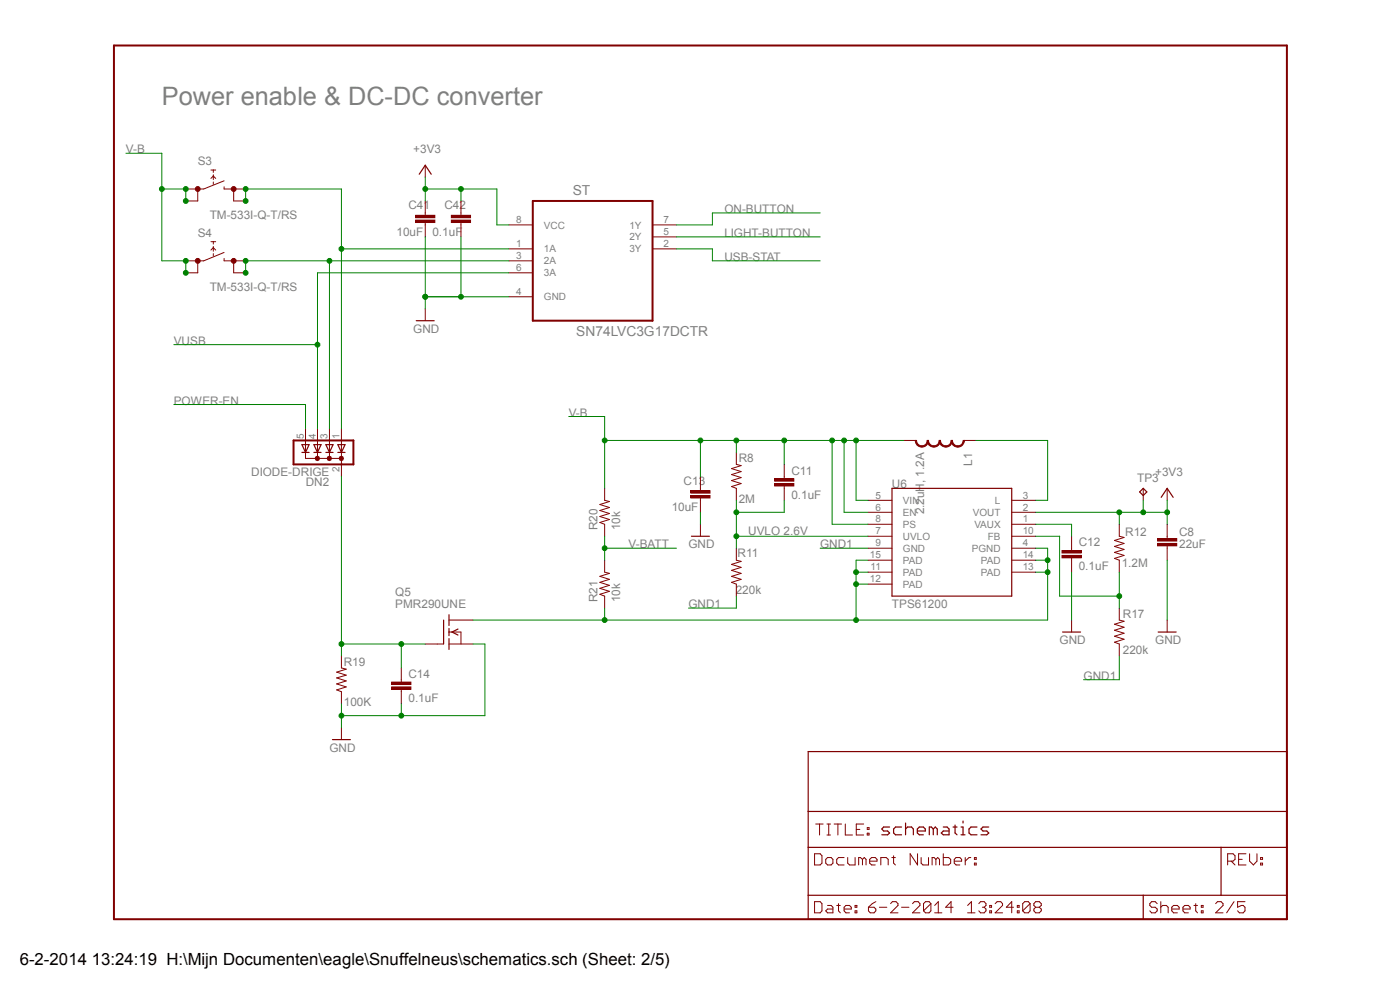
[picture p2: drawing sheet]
<svg xmlns="http://www.w3.org/2000/svg" width="297mm" height="210mm" viewBox="0 0 297 210" stroke-linecap="round" stroke-linejoin="round" font-family="sans-serif">
<path d="M24.2 9.7h248.8v185.3h-248.8z" fill="none" stroke="#800000" stroke-width=".42"/>
<g fill="none" stroke="#800000" stroke-width=".25">
<path d="M171.4 159.4h101.6v35.6h-101.6zM171.4 179.7h101.6M171.4 172.1h101.6M188.7 175.4h-1.2l-.4 .5 .4 .4h.8l.4 .4-.4 .4h-1.2M191.3 175.4h-1.3l-.4 .5v.8l.4 .4h1.3M192.1 175.9l.4-.5h.9l.4 .5v1.2M192.1 174.6v2.5M194.6 176.3h1.7v-.4l-.4-.5h-.9l-.4 .5v.8l.4 .4h.9M198 175.9l-.4-.5h-.5v1.7M198 175.9v1.2M198 175.9l.4-.5 .4 .5v1.2M200.1 175.4h.8l.4 .5v1.2h-1.2l-.4-.4 .4-.4h1.2"/>
<path d="M202.2 175.4h.8M202.6 175v1.7l.4 .4M203.9 177.1h.8M203.9 175.4h.4v1.7M204.3 174.2v.4M207.3 175.4h-1.3l-.4 .5v.8l.4 .4h1.3M209.8 175.4h-1.3l-.4 .5 .4 .4h.8l.5 .4-.5 .4h-1.2M259 179.7v10.2M171.4 189.9h101.6M242.5 189.9v5.1"/>
</g>
<g fill="none" stroke="#800000" stroke-width=".21">
<path d="M247.6 113.7v.6M247.6 115.8v.5M173.1 174.8h1.5M173.9 174.8v2.3M175.4 174.8h.8M175.4 177.1h.8M175.8 174.8v2.3M177 174.8h1.5M177.8 174.8v2.3M179.3 174.8v2.3h1.5M181.7 175.9h.7M183.2 174.8h-1.5v2.3h1.5"/>
<path d="M184 176.7h.4v.4h-.4zM184 175.6h.4v.3h-.4zM172.8 181.1h1.2l.4 .4v1.6l-.4 .4h-1.2zM172.8 191.3h1.2l.4 .4v1.5l-.4 .4h-1.2zM175.2 182.3l.4-.4h.7l.4 .4v.8l-.4 .4h-.7l-.4-.4zM175.6 192.1h.7l.4 .3v1.2h-1.1l-.4-.4 .4-.4h1.1M177.5 192.1h.8M177.9 191.7v1.5l.4 .4M179.1 192.8h1.5v-.4l-.4-.3h-.7l-.4 .3v.8l.4 .4h.7M179.1 181.9h-1.2l-.4 .4v.8l.4 .4h1.2M179.8 181.9v1.2l.4 .4h1.2v-1.6M181.4 193.2h.4v.4h-.4z"/>
<path d="M181.4 192.1h.4v.3h-.4zM183 182.3l-.5-.4h-.3v1.6M183 182.3v1.2M183 182.3l.3-.4 .4 .4v1.2M184.2 192.4h1.2l.4 .4v.4l-.4 .4h-.8l-.4-.4zM184.5 182.7h1.6v-.4l-.4-.4h-.8l-.4 .4v.8l.4 .4h.8M185.8 191.3l-.8 .4-.8 .7M186.6 192.4h1.5M186.9 183.5v-1.6h1.1l.4 .4v1.2M188.9 191.7l.4-.4h.8l.4 .4v.4l-1.6 1.5h1.6M189.2 181.9h.7M189.6 181.5v1.6l.3 .4"/>
<path d="M191.3 192.4h1.5M193.6 191.7l.4-.4h.8l.4 .4v.4l-1.6 1.5h1.6M194.6 181.1v2.4l-1.5-2.4v2.4M195.4 181.9v1.2l.4 .4h1.2v-1.6M197.5 191.7v1.5l-.4 .4h-.8l-.4-.4M197.5 191.7l-.4-.4h-.8l-.4 .4v1.5M197.5 191.7l-1.6 1.5M198.3 193.6h1.5M198.3 192.1l.8-.8v2.3M198.5 182.3l-.3-.4h-.5v1.6M198.5 182.3v1.2M198.5 182.3l.4-.4 .4 .4v1.2"/>
<path d="M200.1 181.1v2.4h1.2l.4-.4v-.8l-.4-.4h-1.2M202.2 192.4h-1.6l1.2-1.1v2.3M202.4 182.7h1.6v-.4l-.4-.4h-.8l-.4 .4v.8l.4 .4h.8M204.8 181.9v1.6M205.3 193.6h1.5M205.3 192.1l.8-.8v2.3M206 181.9h-.4l-.8 .8M206.7 183.1h.4v.4h-.4zM206.7 181.9h.4v.4h-.4zM207.6 191.7l.4-.4h.8l.4 .4v.4l-.4 .3M208.4 192.4h.4M208.8 192.4l.4 .4v.4l-.4 .4h-.8l-.4-.4"/>
<path d="M210 193.2h.4v.4h-.4zM210 192.1h.4v.3h-.4zM211.1 191.7l.4-.4h.8l.4 .4v.4l-1.6 1.5h1.6M215 192.4h-1.5l1.1-1.1v2.3M215.8 193.2h.4v.4h-.4zM215.8 192.1h.4v.3h-.4zM218.5 191.7v1.5l-.4 .4h-.7l-.4-.4M218.5 191.7l-.4-.4h-.7l-.4 .4v1.5M218.5 191.7l-1.5 1.5M219.7 192.4l-.4 .4v.4l.4 .4h.8l.4-.4v-.4l-.4-.4M219.7 192.4l-.4-.3v-.4l.4-.4h.8l.4 .4v.4l-.4 .3M219.7 192.4h.8"/>
<path d="M245.5 191.7l-.4-.4h-.8l-.4 .4v.4l.4 .3h.8l.4 .4v.4l-.4 .4h-.8l-.4-.4M246.3 192.4l.3-.3h.8l.4 .3v1.2M246.3 191.3v2.3M248.6 192.8h1.5v-.4l-.3-.3h-.8l-.4 .3v.8l.4 .4h.8M251 192.8h1.5v-.4l-.4-.3h-.8l-.3 .3v.8l.3 .4h.8M253.3 192.1h.7M253.7 191.7v1.5l.3 .4M254.8 193.2h.4v.4h-.4zM254.8 192.1h.4v.3h-.4zM257.9 191.7l.4-.4h.7l.5 .4v.4l-1.6 1.5h1.6M260.4 182.7h1.2l.4-.4v-.8l-.4-.4h-1.2v2.4M261.2 182.7l.8 .8"/>
<path d="M261.8 191.3l-1.6 2.3M262.8 182.3h.7M264.1 191.3h-1.5v1.1l.8-.3h.3l.4 .3v.8l-.4 .4h-.8l-.3-.4M264.3 181.1h-1.5v2.4h1.5M265.1 181.1v1.6l.8 .8 .8-.8v-1.6M267.4 183.1h.4v.4h-.4zM267.4 181.9h.4v.4h-.4z"/>
</g>
<path d="M245.6 115.3h4v.5h-4z" fill-rule="evenodd" fill="#800000"/>
<path d="M245.6 115.3h4v.5h-4z" fill="none" stroke="#800000" stroke-width=".21"/>
<path d="M245.6 114.3h4v.5h-4z" fill-rule="evenodd" fill="#800000"/>
<g fill="none" stroke="#800000" stroke-width=".21">
<path d="M166.4 101v.6M166.4 103.1v.5M184.1 108.7h5.1M184.1 113.7h5.1M184.1 116.3h5.1M184.1 106.1h5.1M184.1 118.8h5.1M184.1 111.2h5.1M214.6 108.7h5.1M214.6 113.7h5.1M214.6 116.3h5.1M214.6 106.1h5.1"/>
<path d="M214.6 118.8h5.1M214.6 111.2h5.1M245.6 114.3h4v.5h-4zM247.6 111.2v2.5M247.6 116.3v2.5M184.1 121.4h5.1M184.1 123.9h5.1M214.6 121.4h5.1"/>
</g>
<path d="M189.2 103.6h25.4v22.8h-25.4z" fill="none" stroke="#800000" stroke-width=".25"/>
<path d="M164.3 102.6h4.1v.5h-4.1z" fill-rule="evenodd" fill="#800000"/>
<path d="M164.3 102.6h4.1v.5h-4.1z" fill="none" stroke="#800000" stroke-width=".21"/>
<path d="M164.3 101.6h4.1v.5h-4.1z" fill-rule="evenodd" fill="#800000"/>
<path d="M166.4 98.5v2.5M164.3 101.6h4.1v.5h-4.1zM166.4 103.6v2.5M227.3 116.3v.5M227.3 118.3v.5" fill="none" stroke="#800000" stroke-width=".21"/>
<path d="M225.3 117.8h4.1v.5h-4.1z" fill-rule="evenodd" fill="#800000"/>
<path d="M225.3 117.8h4.1v.5h-4.1z" fill="none" stroke="#800000" stroke-width=".21"/>
<path d="M225.3 116.8h4.1v.5h-4.1z" fill-rule="evenodd" fill="#800000"/>
<path d="M156.2 96v2.5l1 .3-2 .6 2 .6-2 .7 2 .6-2 .6 2 .7-2 .6 1 .4v2.5M148.6 103.6v.5M148.6 105.6v.5M156.2 116.3v2.5l1 .3-2 .6 2 .7-2 .6 2 .6-2 .7 2 .6-2 .6 1 .4v2.5M225.3 116.8h4.1v.5h-4.1zM227.3 113.7v2.6M227.3 118.8v2.6M237.4 111.2v2.5l1.1 .3-2.1 .6 2.1 .7-2.1 .6 2.1 .6-2.1 .7 2.1 .6-2.1 .6 1 .4v2.6M237.4 129v2.5l1.1 .3-2.1 .6 2.1 .7-2.1 .6 2.1 .6-2.1 .7 2.1 .6-2.1 .6 1 .4v2.5" fill="none" stroke="#800000" stroke-width=".21"/>
<path d="M146.6 105.1h4v.5h-4z" fill-rule="evenodd" fill="#800000"/>
<path d="M146.6 105.1h4v.5h-4z" fill="none" stroke="#800000" stroke-width=".21"/>
<path d="M146.6 104.1h4v.5h-4z" fill-rule="evenodd" fill="#800000"/>
<g fill="none" stroke="#800000" stroke-width=".21">
<path d="M146.6 104.1h4v.5h-4zM148.6 101v2.6M148.6 106.1v2.6M148.6 111.2v2.5M247.6 103.6v2.5M72.4 139.1v2.6l1 .2-2 .7 2 .6-2 .6 2 .6-2 .7 2 .6-2 .6 1 .4v2.6M90.2 136.6h3.9M95.2 136.6h5.1M95.2 134.1h2.6v2.5M95.2 131.5h5.1M72.4 154.3v2.6M85.1 144.2v.5"/>
<path d="M85.1 146.2v.5"/>
</g>
<path d="M146.7 113.7h3.8M246.3 105.5l1.3-1.9 1.3 1.9M94.1 131.5v5.1M95.2 130.4v2.3M95.2 133.3v1.5M95.2 135.5v2.3M97.2 133.4l-1.3 .7 1.3 .6M70.5 156.9h3.8" fill="none" stroke="#800000" stroke-width=".25"/>
<path d="M83.1 145.7h4.1v.5h-4.1z" fill-rule="evenodd" fill="#800000"/>
<path d="M83.1 145.7h4.1v.5h-4.1z" fill="none" stroke="#800000" stroke-width=".21"/>
<path d="M83.1 144.7h4.1v.5h-4.1z" fill-rule="evenodd" fill="#800000"/>
<path d="M44.7 36.1h1.1M44.7 37.8l.6-.5 .5 .5M45.3 36.1v.5M45.3 37.1v1M45.3 38.6v.5M47.5 38.4l-4.3 1.7h-1.2v2.5M47.5 39.6v.5h2.1v2.5M83.1 144.7h4.1v.5h-4.1zM85.1 141.7v2.5M85.1 146.7v2.6" fill="none" stroke="#800000" stroke-width=".21"/>
<circle cx="41.9" cy="40.1" r=".51" fill="#800000"/>
<circle cx="41.9" cy="40.1" r=".51" fill="none" stroke="#800000" stroke-width=".21"/>
<circle cx="49.6" cy="40.1" r=".51" fill="#800000"/>
<g fill="none" stroke="#800000" stroke-width=".21">
<path d="M39.4 40.1h2.6M39.4 42.6h2.6M44.7 51.3h1.1M44.7 53l.6-.5 .5 .5M45.3 51.3v.5M45.3 52.3v1M45.3 53.8v.5M47.5 53.6l-4.3 1.7h-1.2v2.6M47.5 54.8v.5h2.1v2.6M49.6 40.1h2.5M49.6 42.6h2.5M128.3 103.6v2.5l1 .3-2 .6 2 .7-2 .6 2 .6-2 .7 2 .6-2 .6 1 .4v2.5"/>
<path d="M128.3 118.8v2.6l1 .2-2 .7 2 .6-2 .6 2 .7-2 .6 2 .6-2 .7 1 .3v2.6"/>
<circle cx="49.6" cy="40.1" r=".51"/>
</g>
<circle cx="41.9" cy="55.3" r=".51" fill="#800000"/>
<circle cx="41.9" cy="55.3" r=".51" fill="none" stroke="#800000" stroke-width=".21"/>
<circle cx="49.6" cy="55.3" r=".51" fill="#800000"/>
<g fill="none" stroke="#800000" stroke-width=".21">
<path d="M39.4 55.3h2.6M39.4 57.9h2.6M49.6 55.3h2.5M49.6 57.9h2.5M64.8 93.4v3.8h7.6M67.4 93.4v3.8M69.9 93.4v3.8M72.4 93.4v5.1"/>
<circle cx="49.6" cy="55.3" r=".51"/>
</g>
<path d="M64.1 96h1.5M64.1 94.3h1.5l-.8 1.7zM66.6 96h1.5M66.6 94.3h1.5l-.7 1.7zM69.1 96h1.6M69.1 94.3h1.6l-.8 1.7zM71.7 94.3h1.5l-.8 1.7zM71.7 96h1.5" fill="none" stroke="#800000" stroke-width=".25"/>
<path d="M62.3 93.4h12.7v5.1h-12.7z" fill="none" stroke="#800000" stroke-width=".42"/>
<path d="M67 96.9l.4-.1 .2 .1 .2 .3-.2 .4-.2 .1-.4-.1-.1-.4h.5h-.5z" fill-rule="evenodd" fill="#800000"/>
<path d="M67 96.9l.4-.1 .2 .1 .2 .3-.2 .4-.2 .1-.4-.1-.1-.4h.5h-.5z" fill="none" stroke="#800000" stroke-width=".21"/>
<path d="M69.6 96.9l.3-.1 .3 .1 .1 .3-.1 .4-.3 .1-.3-.1-.2-.4h.5h-.5z" fill-rule="evenodd" fill="#800000"/>
<path d="M69.6 96.9l.3-.1 .3 .1 .1 .3-.1 .4-.3 .1-.3-.1-.2-.4h.5h-.5z" fill="none" stroke="#800000" stroke-width=".21"/>
<path d="M72.1 96.9l.3-.1 .3 .1 .2 .3-.2 .4-.3 .1-.3-.1-.1-.4h.5h-.5z" fill-rule="evenodd" fill="#800000"/>
<g fill="none" stroke="#800000" stroke-width=".21">
<path d="M90.2 35.1v2.5M90.2 45.2v.5M90.2 47.2v.5M107.9 47.7h5.1M107.9 52.8h5.1M107.9 55.3h5.1M107.9 57.9h5.1M138.4 47.7h5.1M138.4 52.8h5.1M138.4 50.2h5.1M90.2 65.5v2.5M107.9 62.9h5.1"/>
<path d="M64.8 90.9v2.5M67.4 90.9v2.5M69.9 90.9v2.5M72.1 96.9l.3-.1 .3 .1 .2 .3-.2 .4-.3 .1-.3-.1-.1-.4h.5h-.5zM72.4 90.9v2.5M72.4 98.5v2.5M242.5 103.6v2.5"/>
</g>
<path d="M113 42.6h25.4v25.4h-25.4z" fill="none" stroke="#800000" stroke-width=".42"/>
<path d="M88.9 37l1.3-1.9 1.3 1.9M88.3 68h3.8M241.8 104.4l.7-.8 .8 .8-.8 .7z" fill="none" stroke="#800000" stroke-width=".25"/>
<path d="M88.2 46.7h4v.5h-4z" fill-rule="evenodd" fill="#800000"/>
<path d="M88.2 46.7h4v.5h-4z" fill="none" stroke="#800000" stroke-width=".21"/>
<path d="M88.2 45.7h4v.5h-4z" fill-rule="evenodd" fill="#800000"/>
<path d="M88.2 45.7h4v.5h-4zM90.2 42.6v2.6M90.2 47.7v2.5M97.8 45.2v.5M97.8 47.2v.5" fill="none" stroke="#800000" stroke-width=".21"/>
<path d="M95.8 46.7h4v.5h-4z" fill-rule="evenodd" fill="#800000"/>
<path d="M95.8 46.7h4v.5h-4z" fill="none" stroke="#800000" stroke-width=".21"/>
<path d="M95.8 45.7h4v.5h-4z" fill-rule="evenodd" fill="#800000"/>
<path d="M95.8 45.7h4v.5h-4zM97.8 42.6v2.6M97.8 47.7v2.5M227.3 131.5v2.6M247.6 131.5v2.6" fill="none" stroke="#800000" stroke-width=".21"/>
<path d="M225.4 134.1h3.8M245.7 134.1h3.8" fill="none" stroke="#800000" stroke-width=".25"/>
<path d="M203.2 94.6a1.12 1.12 0 0 0 1.1-1.2h.3a1.37 1.37 0 0 1-1.4 1.4z" fill-rule="evenodd" fill="#800000"/>
<path d="M203.2 94.6a1.12 1.12 0 0 0 1.1-1.2h.3a1.37 1.37 0 0 1-1.4 1.4z" fill="none" stroke="#800000" stroke-width=".21"/>
<path d="M201.8 93.4h.3a1.12 1.12 0 0 0 1.1 1.2v.2a1.31 1.31 0 0 1-1.4-1.4z" fill-rule="evenodd" fill="#800000"/>
<path d="M201.8 93.4h.3a1.12 1.12 0 0 0 1.1 1.2v.2a1.31 1.31 0 0 1-1.4-1.4z" fill="none" stroke="#800000" stroke-width=".21"/>
<path d="M200.7 94.6a1.12 1.12 0 0 0 1.1-1.2h.3a1.37 1.37 0 0 1-1.4 1.4z" fill-rule="evenodd" fill="#800000"/>
<path d="M200.7 94.6a1.12 1.12 0 0 0 1.1-1.2h.3a1.37 1.37 0 0 1-1.4 1.4z" fill="none" stroke="#800000" stroke-width=".21"/>
<path d="M199.3 93.4h.2a1.12 1.12 0 0 0 1.2 1.2v.2a1.31 1.31 0 0 1-1.4-1.4z" fill-rule="evenodd" fill="#800000"/>
<path d="M199.3 93.4h.2a1.12 1.12 0 0 0 1.2 1.2v.2a1.31 1.31 0 0 1-1.4-1.4z" fill="none" stroke="#800000" stroke-width=".21"/>
<path d="M198.1 94.6a1.12 1.12 0 0 0 1.2-1.2h.2a1.37 1.37 0 0 1-1.4 1.4z" fill-rule="evenodd" fill="#800000"/>
<path d="M198.1 94.6a1.12 1.12 0 0 0 1.2-1.2h.2a1.37 1.37 0 0 1-1.4 1.4z" fill="none" stroke="#800000" stroke-width=".21"/>
<path d="M196.7 93.4h.3a1.12 1.12 0 0 0 1.1 1.2v.2a1.31 1.31 0 0 1-1.4-1.4z" fill-rule="evenodd" fill="#800000"/>
<path d="M196.7 93.4h.3a1.12 1.12 0 0 0 1.1 1.2v.2a1.31 1.31 0 0 1-1.4-1.4z" fill="none" stroke="#800000" stroke-width=".21"/>
<path d="M195.6 94.6a1.12 1.12 0 0 0 1.1-1.2h.3a1.37 1.37 0 0 1-1.4 1.4z" fill-rule="evenodd" fill="#800000"/>
<path d="M195.6 94.6a1.12 1.12 0 0 0 1.1-1.2h.3a1.37 1.37 0 0 1-1.4 1.4z" fill="none" stroke="#800000" stroke-width=".21"/>
<path d="M194.2 93.4h.2a1.12 1.12 0 0 0 1.2 1.2v.2a1.31 1.31 0 0 1-1.4-1.4z" fill-rule="evenodd" fill="#800000"/>
<path d="M191.8 93.4h2.5M194.2 93.4h.2a1.12 1.12 0 0 0 1.2 1.2v.2a1.31 1.31 0 0 1-1.4-1.4zM204.5 93.4h2.5" fill="none" stroke="#800000" stroke-width=".21"/>
<path d="M148.6 108.7v2.5M100.3 136.6h2.6v15.2h-30.5M72.4 149.3v5M85.1 149.3v2.5" fill="none" stroke="#008000" stroke-width=".21"/>
<circle cx="72.4" cy="151.8" r=".51" fill="#008000"/>
<circle cx="72.4" cy="151.8" r=".51" fill="none" stroke="#008000" stroke-width=".21"/>
<circle cx="85.1" cy="151.8" r=".51" fill="#008000"/>
<g fill="none" stroke="#008000" stroke-width=".21">
<path d="M90.2 50.2v15.3M97.8 50.2v12.7M90.2 62.9h17.7"/>
<circle cx="85.1" cy="151.8" r=".51"/>
</g>
<circle cx="97.8" cy="62.9" r=".51" fill="#008000"/>
<circle cx="97.8" cy="62.9" r=".51" fill="none" stroke="#008000" stroke-width=".21"/>
<circle cx="90.2" cy="62.9" r=".51" fill="#008000"/>
<circle cx="90.2" cy="62.9" r=".51" fill="none" stroke="#008000" stroke-width=".21"/>
<circle cx="90.2" cy="62.9" r=".51" fill="#008000"/>
<g fill="none" stroke="#008000" stroke-width=".21">
<path d="M107.9 57.9h-40.5v33M36.9 73.1h30.5M247.6 118.8v12.7M227.3 121.4v10.1"/>
<circle cx="90.2" cy="62.9" r=".51"/>
</g>
<circle cx="67.3" cy="73.1" r=".51" fill="#008000"/>
<g fill="none" stroke="#008000" stroke-width=".21">
<path d="M207 93.4h15.2v12.7h-2.5M156.2 113.7h27.9M156.2 106.1v2.6h10.2v-2.6M219.7 111.2h7.6v2.5"/>
<circle cx="67.3" cy="73.1" r=".51"/>
</g>
<circle cx="156.2" cy="108.7" r=".51" fill="#008000"/>
<g fill="none" stroke="#008000" stroke-width=".21">
<path d="M156.2 108.7v5"/>
<circle cx="156.2" cy="108.7" r=".51"/>
</g>
<circle cx="156.2" cy="113.7" r=".51" fill="#008000"/>
<g fill="none" stroke="#008000" stroke-width=".21">
<path d="M156.2 113.7v2.6M219.7 113.7h5.1v12.7h12.6v-5"/>
<circle cx="156.2" cy="113.7" r=".51"/>
</g>
<circle cx="237.4" cy="126.4" r=".51" fill="#008000"/>
<g fill="none" stroke="#008000" stroke-width=".21">
<path d="M174 116.3h10.1M219.7 108.7h27.9M237.4 108.7v2.5M247.6 106.1v5.1M156.2 126.4v2.6h-10.2M237.4 126.4v2.6M237.4 139.1v5.1h-7.5"/>
<circle cx="237.4" cy="126.4" r=".51"/>
</g>
<circle cx="237.4" cy="108.7" r=".51" fill="#008000"/>
<circle cx="237.4" cy="108.7" r=".51" fill="none" stroke="#008000" stroke-width=".21"/>
<circle cx="247.6" cy="108.7" r=".51" fill="#008000"/>
<g fill="none" stroke="#008000" stroke-width=".21">
<path d="M242.5 106.1v2.6"/>
<circle cx="247.6" cy="108.7" r=".51"/>
</g>
<circle cx="242.5" cy="108.7" r=".51" fill="#008000"/>
<g fill="none" stroke="#008000" stroke-width=".21">
<path d="M90.2 37.6v5M90.2 40.1h15.2v7.6h2.5M97.8 40.1v2.5"/>
<circle cx="242.5" cy="108.7" r=".51"/>
</g>
<circle cx="90.2" cy="40.1" r=".51" fill="#008000"/>
<circle cx="90.2" cy="40.1" r=".51" fill="none" stroke="#008000" stroke-width=".21"/>
<circle cx="97.8" cy="40.1" r=".51" fill="#008000"/>
<g fill="none" stroke="#008000" stroke-width=".21">
<path d="M72.4 101v38.1M72.4 136.6h17.8M85.1 136.6v5.1"/>
<circle cx="97.8" cy="40.1" r=".51"/>
</g>
<circle cx="85.1" cy="136.6" r=".51" fill="#008000"/>
<circle cx="85.1" cy="136.6" r=".51" fill="none" stroke="#008000" stroke-width=".21"/>
<circle cx="72.4" cy="136.6" r=".51" fill="#008000"/>
<g fill="none" stroke="#008000" stroke-width=".21">
<path d="M52.1 42.6v-2.5h20.3v50.8M72.4 52.8h35.5M36.9 85.8h27.9v5.1"/>
<circle cx="72.4" cy="136.6" r=".51"/>
</g>
<circle cx="72.4" cy="52.8" r=".51" fill="#008000"/>
<circle cx="72.4" cy="52.8" r=".51" fill="none" stroke="#008000" stroke-width=".21"/>
<circle cx="52.1" cy="42.6" r=".51" fill="#008000"/>
<circle cx="52.1" cy="42.6" r=".51" fill="none" stroke="#008000" stroke-width=".21"/>
<circle cx="52.1" cy="40.1" r=".51" fill="#008000"/>
<g fill="none" stroke="#008000" stroke-width=".21">
<path d="M128.3 113.7v5.1M128.3 116.3h15.2"/>
<circle cx="52.1" cy="40.1" r=".51"/>
</g>
<circle cx="128.3" cy="116.3" r=".51" fill="#008000"/>
<g fill="none" stroke="#008000" stroke-width=".21">
<path d="M69.9 55.3v35.6M107.9 55.3h-55.8v2.6"/>
<circle cx="128.3" cy="116.3" r=".51"/>
</g>
<circle cx="69.9" cy="55.3" r=".51" fill="#008000"/>
<circle cx="69.9" cy="55.3" r=".51" fill="none" stroke="#008000" stroke-width=".21"/>
<circle cx="52.1" cy="57.9" r=".51" fill="#008000"/>
<circle cx="52.1" cy="57.9" r=".51" fill="none" stroke="#008000" stroke-width=".21"/>
<circle cx="52.1" cy="55.3" r=".51" fill="#008000"/>
<g fill="none" stroke="#008000" stroke-width=".21">
<path d="M143.5 52.8h7.6v2.5h22.9M143.5 50.2h30.5M174 45.2h-22.9v2.5h-7.6M219.7 116.3h2.5v2.5h-2.5"/>
<circle cx="52.1" cy="55.3" r=".51"/>
</g>
<circle cx="222.2" cy="118.8" r=".51" fill="#008000"/>
<g fill="none" stroke="#008000" stroke-width=".21">
<path d="M222.2 118.8v2.6h-2.5"/>
<circle cx="222.2" cy="118.8" r=".51"/>
</g>
<circle cx="222.2" cy="121.4" r=".51" fill="#008000"/>
<g fill="none" stroke="#008000" stroke-width=".21">
<path d="M184.1 118.8h-2.5v12.7h-81.3M128.3 129v2.5M181.6 121.4h2.5M222.2 121.4v10.1"/>
<circle cx="222.2" cy="121.4" r=".51"/>
</g>
<circle cx="181.6" cy="121.4" r=".51" fill="#008000"/>
<g fill="none" stroke="#008000" stroke-width=".21">
<path d="M181.6 123.9h2.5"/>
<circle cx="181.6" cy="121.4" r=".51"/>
</g>
<circle cx="181.6" cy="123.9" r=".51" fill="#008000"/>
<g fill="none" stroke="#008000" stroke-width=".21">
<path d="M181.6 131.5h40.6"/>
<circle cx="181.6" cy="123.9" r=".51"/>
</g>
<circle cx="181.6" cy="131.5" r=".51" fill="#008000"/>
<circle cx="181.6" cy="131.5" r=".51" fill="none" stroke="#008000" stroke-width=".21"/>
<circle cx="128.3" cy="131.5" r=".51" fill="#008000"/>
<g fill="none" stroke="#008000" stroke-width=".21">
<path d="M148.6 93.4v7.6M156.2 93.4v2.6M166.4 93.4v5.1M176.5 93.4v17.8h7.6M179.1 93.4v15.3h5M181.6 93.4v12.7h2.5M191.8 93.4h-63.5v10.2"/>
<circle cx="128.3" cy="131.5" r=".51"/>
</g>
<circle cx="176.5" cy="93.4" r=".51" fill="#008000"/>
<circle cx="176.5" cy="93.4" r=".51" fill="none" stroke="#008000" stroke-width=".21"/>
<circle cx="179.1" cy="93.4" r=".51" fill="#008000"/>
<circle cx="179.1" cy="93.4" r=".51" fill="none" stroke="#008000" stroke-width=".21"/>
<circle cx="181.6" cy="93.4" r=".51" fill="#008000"/>
<circle cx="181.6" cy="93.4" r=".51" fill="none" stroke="#008000" stroke-width=".21"/>
<circle cx="128.3" cy="93.4" r=".51" fill="#008000"/>
<circle cx="128.3" cy="93.4" r=".51" fill="none" stroke="#008000" stroke-width=".21"/>
<circle cx="148.6" cy="93.4" r=".51" fill="#008000"/>
<circle cx="148.6" cy="93.4" r=".51" fill="none" stroke="#008000" stroke-width=".21"/>
<circle cx="156.2" cy="93.4" r=".51" fill="#008000"/>
<circle cx="156.2" cy="93.4" r=".51" fill="none" stroke="#008000" stroke-width=".21"/>
<circle cx="166.4" cy="93.4" r=".51" fill="#008000"/>
<g fill="none" stroke="#008000" stroke-width=".21">
<path d="M26.7 32.5h7.6v22.8h5.1v2.6M34.3 40.1h5.1v2.5M120.6 88.3h7.7v5.1"/>
<circle cx="166.4" cy="93.4" r=".51"/>
</g>
<circle cx="39.4" cy="55.3" r=".51" fill="#008000"/>
<circle cx="39.4" cy="55.3" r=".51" fill="none" stroke="#008000" stroke-width=".21"/>
<circle cx="39.4" cy="57.9" r=".51" fill="#008000"/>
<circle cx="39.4" cy="57.9" r=".51" fill="none" stroke="#008000" stroke-width=".21"/>
<circle cx="39.4" cy="40.1" r=".51" fill="#008000"/>
<circle cx="39.4" cy="40.1" r=".51" fill="none" stroke="#008000" stroke-width=".21"/>
<circle cx="39.4" cy="42.6" r=".51" fill="#008000"/>
<circle cx="39.4" cy="42.6" r=".51" fill="none" stroke="#008000" stroke-width=".21"/>
<circle cx="34.3" cy="40.1" r=".51" fill="#008000"/>
<circle cx="34.3" cy="40.1" r=".51" fill="none" stroke="#008000" stroke-width=".21"/>
<text font-size="5.4" fill="#808080" x="34.3" y="22.3">Power enable &amp; DC-DC converter</text>
<text font-size="3.6" x="4.2" y="204.8">6-2-2014 13:24:19 H:\Mijn Documenten\eagle\Snuffelneus\schematics.sch (Sheet: 2/5)</text>
<g font-size="2.9" fill="#808080">
<text x="121.5" y="41.3">ST</text>
<text x="122.3" y="71.3">SN74LVC3G17DCTR</text>
</g>
<g font-size="2.5" fill="#808080">
<text x="26.7" y="32.5">V-B</text>
<text x="42" y="35.1">S3</text>
<text x="87.7" y="32.5">+3V3</text>
<text x="44.5" y="46.4">TM-533I-Q-T/RS</text>
<text x="86.7" y="44.4">C41</text>
<text x="94.3" y="44.4">C42</text>
<text x="153.7" y="45.2">ON-BUTTON</text>
<text x="42" y="50.2">S4</text>
<text x="84.1" y="50">10uF</text>
<text x="91.7" y="50">0.1uF</text>
<text x="153.7" y="50.2">LIGHT-BUTTON</text>
<text x="153.7" y="55.3">USB-STAT</text>
<text x="44.5" y="61.7">TM-533I-Q-T/RS</text>
<text x="87.7" y="70.6">GND</text>
<text x="36.9" y="73.1">VUSB</text>
<text x="36.9" y="85.8">POWER-EN</text>
<text x="120.6" y="88.3">V-B</text>
<text x="53.3" y="100.9">DIODE-DRIGE</text>
<text x="156.7" y="98">R8</text>
<text x="167.9" y="100.7">C11</text>
<text x="206.2" y="98.8" transform="rotate(-90 206.2 98.8)">L1</text>
<text x="245.1" y="101">+3V3</text>
<text x="64.9" y="103.1">DN2</text>
<text x="145" y="102.8">C13</text>
<text x="156.7" y="106.6">2M</text>
<text x="167.9" y="105.8">0.1uF</text>
<text x="189.2" y="103.6">U6</text>
<text x="241.3" y="102.3">TP3</text>
<text x="126.8" y="112.5" transform="rotate(-90 126.8 112.5)">R20</text>
<text x="131.6" y="112.5" transform="rotate(-90 131.6 112.5)">10k</text>
<text x="142.5" y="108.4">10uF</text>
<text x="158.7" y="113.5">UVLO 2.6V</text>
<text x="196.1" y="109.1" transform="rotate(-90 196.1 109.1)">2.2uH, 1.2A</text>
<text x="238.7" y="113.8">R12</text>
<text x="250.1" y="113.8">C8</text>
<text x="133.4" y="116.3">V-BATT</text>
<text x="146.1" y="116.3">GND</text>
<text x="156.5" y="118.1">R11</text>
<text x="174" y="116.3">GND1</text>
<text x="228.9" y="115.9">C12</text>
<text x="250.1" y="116.3">22uF</text>
<text x="156.1" y="125.9">220k</text>
<text x="228.9" y="121">0.1uF</text>
<text x="238" y="120.4">1.2M</text>
<text x="83.9" y="129">PMR290UNE</text>
<text x="83.9" y="126.5">Q5</text>
<text x="126.8" y="127.7" transform="rotate(-90 126.8 127.7)">R21</text>
<text x="131.6" y="127.7" transform="rotate(-90 131.6 127.7)">10k</text>
<text x="146.1" y="129">GND1</text>
<text x="189.2" y="129">TPS61200</text>
<text x="238.2" y="131">R17</text>
<text x="224.8" y="136.6">GND</text>
<text x="245.1" y="136.6">GND</text>
<text x="72.9" y="141.2">R19</text>
<text x="86.7" y="143.8">C14</text>
<text x="238.2" y="138.6">220k</text>
<text x="72.9" y="149.8">100K</text>
<text x="86.7" y="148.9">0.1uF</text>
<text x="229.9" y="144.2">GND1</text>
<text x="69.9" y="159.4">GND</text>
</g>
<g font-size="2.1" fill="#808080">
<text x="109.5" y="47.4">8</text>
<text x="140.8" y="47.4">7</text>
<text x="109.5" y="52.5">1</text>
<text x="115.4" y="48.5">VCC</text>
<text x="115.4" y="53.6">1A</text>
<text x="133.5" y="48.5">1Y</text>
<text x="133.5" y="51">2Y</text>
<text x="133.5" y="53.6">3Y</text>
<text x="140.8" y="49.9">5</text>
<text x="140.8" y="52.5">2</text>
<text x="109.5" y="55">3</text>
<text x="109.5" y="57.5">6</text>
<text x="115.4" y="56.1">2A</text>
<text x="115.4" y="58.6">3A</text>
<text x="109.5" y="62.6">4</text>
<text x="115.4" y="63.7">GND</text>
<text x="64.4" y="93.1" transform="rotate(-90 64.4 93.1)">5</text>
<text x="67" y="93.1" transform="rotate(-90 67 93.1)">4</text>
<text x="69.5" y="93.1" transform="rotate(-90 69.5 93.1)">3</text>
<text x="72.1" y="93.1" transform="rotate(-90 72.1 93.1)">1</text>
<text x="72.1" y="100" transform="rotate(-90 72.1 100)">2</text>
<text x="185.7" y="105.7">5</text>
<text x="191.6" y="106.9">VIN</text>
<text x="211.1" y="106.9">L</text>
<text x="217" y="105.7">3</text>
<text x="185.7" y="108.3">6</text>
<text x="185.7" y="110.8">8</text>
<text x="185.7" y="113.4">7</text>
<text x="191.6" y="109.4">EN</text>
<text x="191.6" y="112">PS</text>
<text x="206.4" y="109.4">VOUT</text>
<text x="206.7" y="112">VAUX</text>
<text x="217" y="113.4">10</text>
<text x="217" y="110.8">1</text>
<text x="217" y="108.3">2</text>
<text x="184.5" y="118.4">15</text>
<text x="185.7" y="115.9">9</text>
<text x="191.6" y="117.1">GND</text>
<text x="191.6" y="119.6">PAD</text>
<text x="191.6" y="114.5">UVLO</text>
<text x="206.2" y="117.1">PGND</text>
<text x="208.1" y="119.6">PAD</text>
<text x="209.5" y="114.5">FB</text>
<text x="217" y="118.4">14</text>
<text x="217" y="115.9">4</text>
<text x="184.5" y="123.5">12</text>
<text x="184.7" y="121">11</text>
<text x="191.6" y="122.1">PAD</text>
<text x="191.6" y="124.7">PAD</text>
<text x="208.1" y="122.1">PAD</text>
<text x="217" y="121">13</text>
</g>
</svg>
